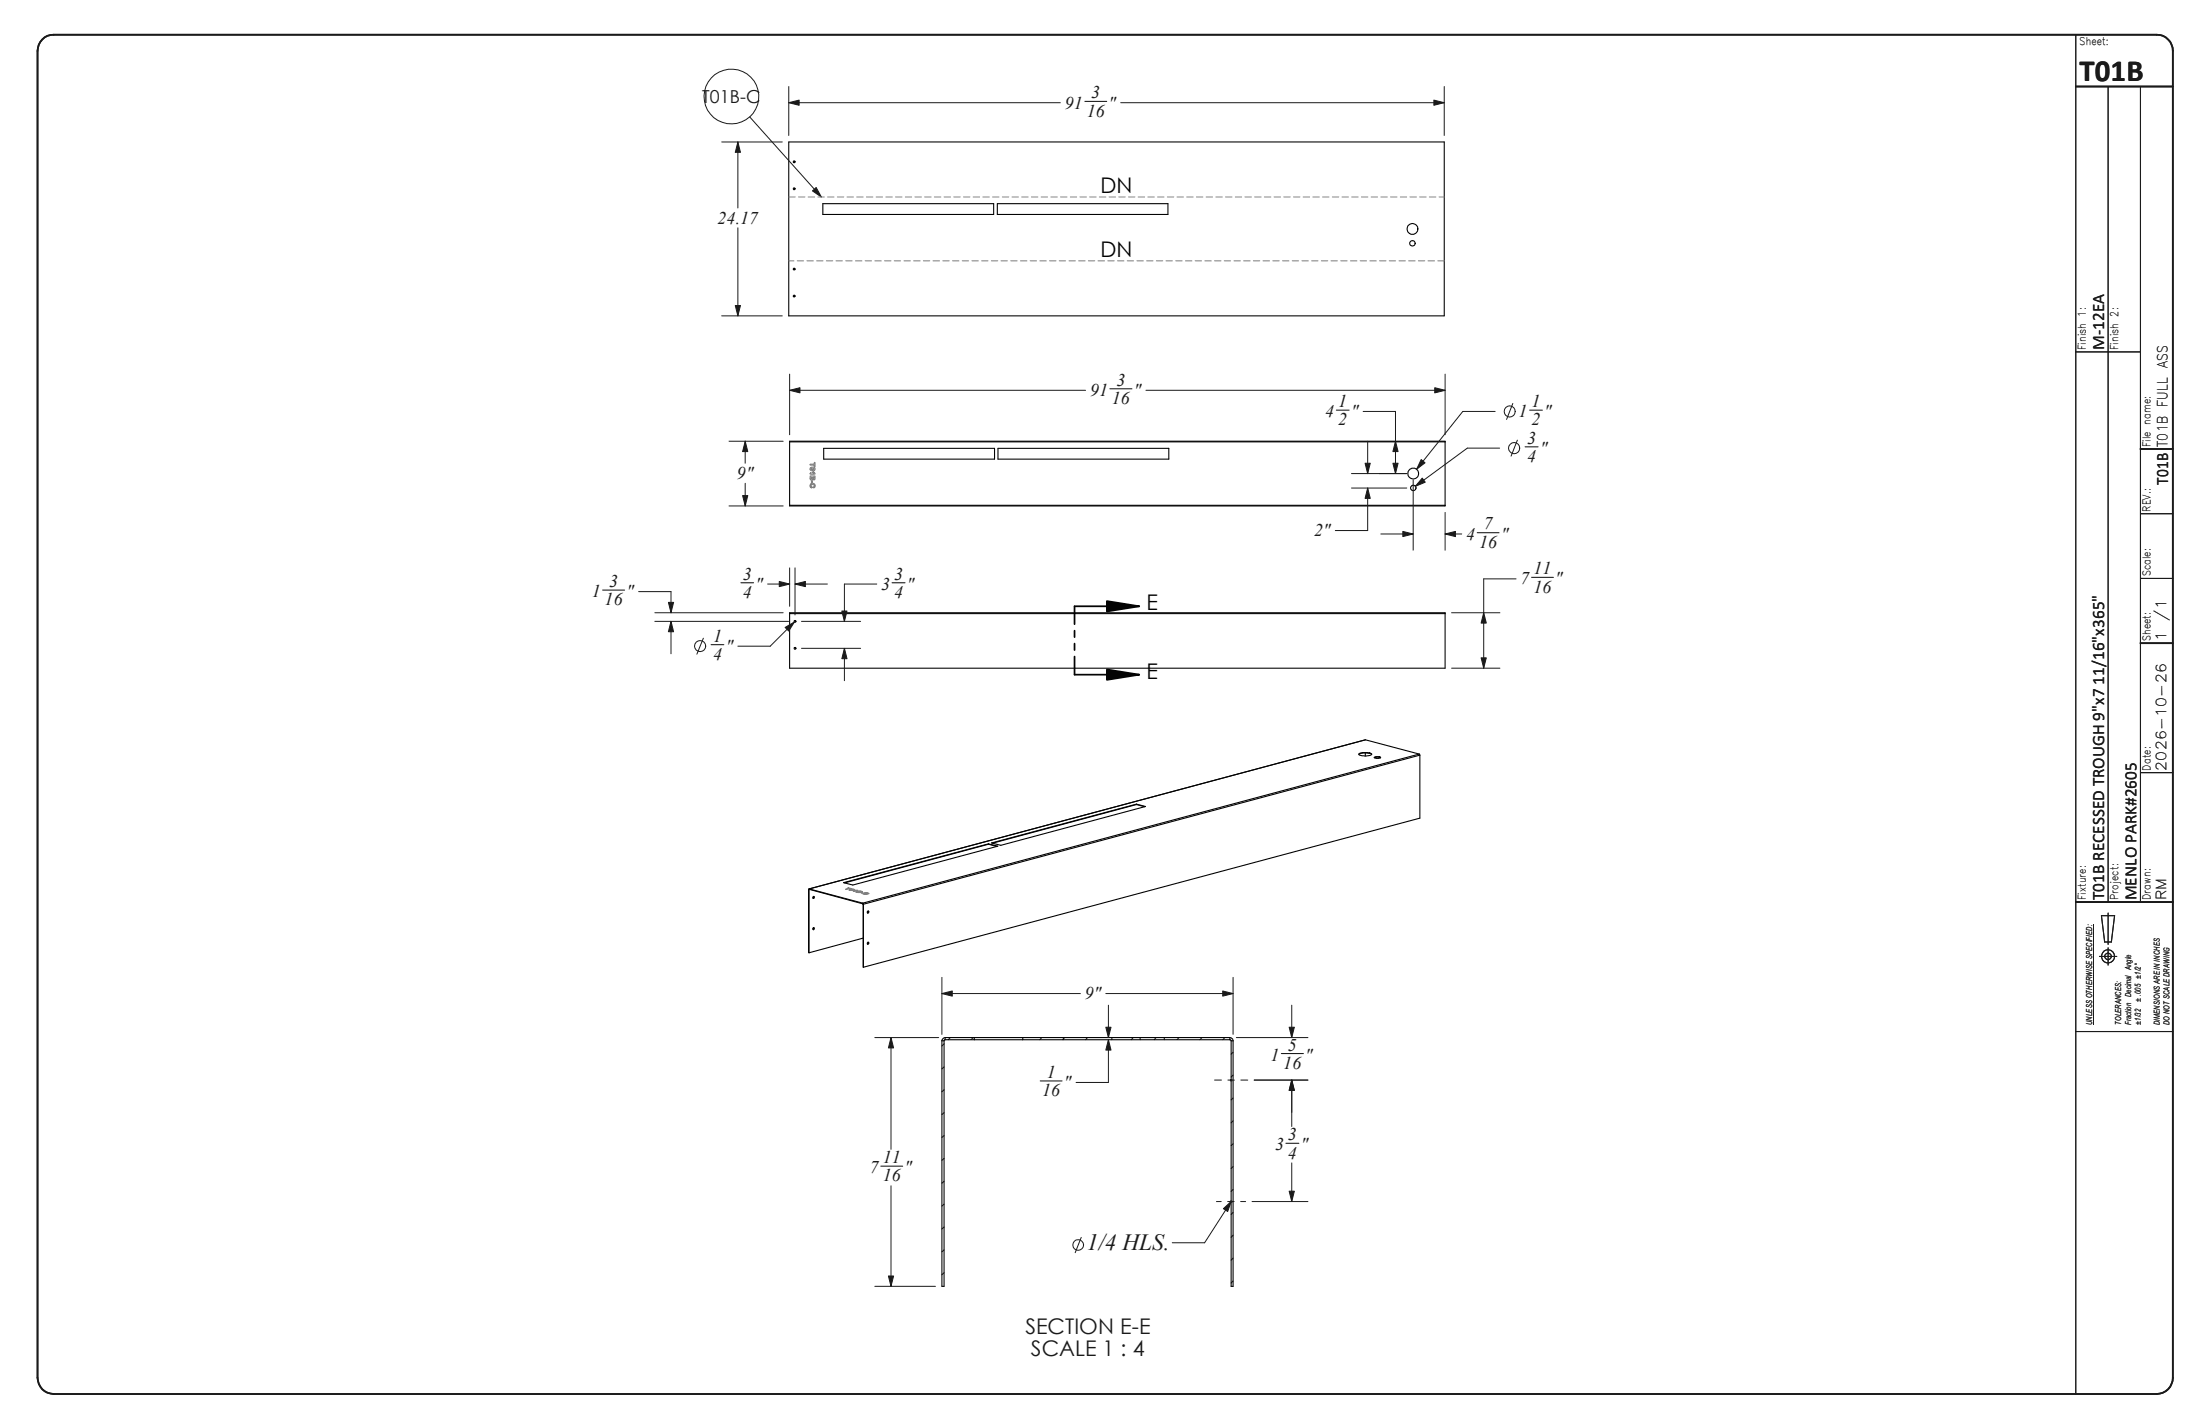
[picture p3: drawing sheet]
<svg xmlns="http://www.w3.org/2000/svg" width="432mm" height="279mm" viewBox="0 0 432 279" stroke-linecap="round" stroke-linejoin="round" font-family="sans-serif">
<path d="M8.3 7.7a2.82 2.82 0 0 1 2.2-.9h412.8a3.2 3.2 0 0 1 3.2 3.2v260.3a3.2 3.2 0 0 1-3.2 3.2h-412.8a3.2 3.2 0 0 1-3.1-3.2v-260.3a3.2 3.2 0 0 1 .9-2.3zM407.4 17h19.1M420.1 88.1h6.4M420.1 126.2h6.4M407.4 177h19.1" fill="none" stroke="#191924" stroke-width=".34"/>
<g fill="none" stroke="#191924" stroke-width=".21">
<path d="M212.9 19.9h4.3M407.4 6.8v266.7M413.8 17v160M420.1 17v160M217.8 76.3h4.4M407.4 69h12.7M262.3 80.5h2.5M299.3 87.7h2.6M300.2 80.5h2.5M118.3 115.8h4.3M145.4 114.3h2.5M175.1 114.3h2.5"/>
<path d="M289.9 104.5h4.3M300.6 113.3h4.3M420.1 100.8h6.4M420.1 113.5h6.4M139.6 126.5h2.5M420.1 151.6h6.4M407.4 177h19.1M412.5 179.7h2.5l-.6 5.1h-1.3zM413.8 179.2v6.1M412.1 187.7h3.4M413.8 186v3.4M204.2 212.1h4.2"/>
<path d="M251.5 206.7h4.3M407.4 202.4h19.1M172.9 228.8h4.3M252.4 224.3h2.5"/>
<circle cx="413.7" cy="187.6" r="1.3"/>
<circle cx="413.8" cy="187.7" r=".64"/>
</g>
<g fill="none" stroke="#191924" stroke-width=".2">
<path d="M154.8 17v9.6M283.5 17v9.6M141.6 27.9h11.9M144.8 27.9v12.9M147.2 22.9l14 15.8M154.8 20.2h53.3M220 20.2h63.5M144.8 44.7v17.3M141.6 62h11.9M155 73.4v11.9M155 76.6h58.1M224.9 76.6h58.7"/>
<path d="M283.6 73.4v11.9M296.9 79.2l-1.2 3.1M143.1 86.6h10.6M143.1 99.3h10.6M146.3 86.6v4.3M146.3 94.8v4.5M265.3 92.9h10.8M265.3 95.8h10.8M267.5 80.7h6.4v12.2M268.4 95.8v8.3h-6.3M268.4 86.6v6.3M277.4 94.2v13.7"/>
<path d="M293.5 80.7h-6.4l-9.1 11.4M294.3 87.9h-6.3l-10.2 7.5M297.8 86.4l-1.2 3.1M125.3 116.1h6.4v4.1M150.7 114.6h4.3M155 111.4v7.6M156 114.6h6.4M156 111.4v9.2M172.1 114.6h-6.4v7.3M271 104.8h6.4M283.6 104.8h3.3M283.6 100.5v7.4"/>
<path d="M297.6 113.6h-6.4v17.5M128.5 120.2h25.2M128.5 121.9h26.3M131.7 121.9v6.4M138 125.2l-1.2 3.2M155.9 122l-4.7 4.8h-6.4M157.3 127.2h11.6M157.3 121.9h11.6M165.7 127.2v6.4M284.9 131.1h9.5M284.9 120.2h9.5M184.9 194.9h27.1"/>
<path d="M184.9 191.8v11.1M217 194.9h25M217.6 197.2v6.4M242 191.8v11.1M253.5 197.2v6.4M410.9 181.4v19.7M171.7 203.6h12.5M174.9 203.6v21.9M185.3 204.8l-.4 .4M185.3 209.3l-.4 .4M185.3 213.8l-.4 .4M185.3 218.3l-.4 .4"/>
<path d="M186.5 203.6l-.4 .4M191 203.6l-.4 .4M204.5 203.6l-.4 .4M209 203.6l-.4 .4M213.4 203.6l-.3 .4M217.6 204v8.4h-6.4M222.4 203.6l-.4 .4M226.9 203.6l-.4 .4M231.4 203.6l-.4 .4M235.9 203.6l-.4 .4M238.4 211.9h1.3M240.4 203.6l-.4 .4"/>
<path d="M241 211.9h1.3M241.5 211.8l.3 .3M241.6 211.8v.3M241.8 211.8l-.3 .3M242 206.5l-.4 .3M242 210.9l-.4 .4M242 215.4l-.4 .4M242 219.9l-.4 .4M242.7 203.6h14M243.5 211.9h1.4M246.2 211.9h10.5M253.5 211.9v9.1"/>
<path d="M174.9 232.7v19.7M185.3 222.8l-.4 .4M185.3 227.3l-.4 .4M185.3 231.8l-.4 .4M185.3 236.3l-.4 .3M238.8 235.8h.9M241 235.8h1.2M241.5 235.6l.3 .3M241.6 235.6v.3M241.6 235.8l-5.2 8h-6.3M241.8 235.6l-.3 .3M242 224.4l-.4 .4"/>
<path d="M242 228.9l-.4 .4M242 233.4l-.4 .4M242 237.9l-.4 .4M243.5 235.8h1M245.7 235.8h11M253.5 228.2v7.6M171.7 252.4h11.9M185.3 240.7l-.4 .4M185.3 245.2l-.4 .4M185.3 249.7l-.4 .4M212.2 242.8l-1.2 3M242 242.4l-.4 .4"/>
<path d="M242 246.8l-.4 .5M242 251.3l-.4 .5"/>
<circle cx="143.6" cy="18.9" r="5.4"/>
<circle cx="296.3" cy="80.7" r="1.09"/>
<circle cx="297.2" cy="87.9" r="1.09"/>
<circle cx="137.4" cy="126.8" r="1.09"/>
<circle cx="211.6" cy="244.3" r="1.07"/>
</g>
<g fill="none" stroke="#000" stroke-width=".21">
<path d="M154.8 27.9h128.7v34.1h-128.7zM161.5 40h33.5v2.1h-33.5zM195.7 40h33.5v2.1h-33.5zM155 99.1v.2h128.6v-.2M155 86.7v-.1h128.6v.1M155 86.7h128.6M155 99.1h128.6M155 86.7v12.4M161.7 88h33.5v2.1h-33.5zM195.9 88h33.5v2.1h-33.5zM283.6 86.7v12.4M155 120.4v-.2h128.6v.2"/>
<path d="M155 120.4v10.7h128.6v-10.7M155 120.4h128.6M223.1 157.9l-28.3 7.5M223.1 157.8v.1M223.1 157.9l1.6 .4M266.7 148a2.78 2.78 0 0 1 2.5 0M266.7 147.9a2.92 2.92 0 0 1 2.5 .1 2.55 2.55 0 0 1-2.5 0zM268 145.2l-109.2 29.2M268 147.7v.6M269.7 148.5h1l.3 .1a1.1 1.1 0 0 1-1.3 0zM271 148.7l-.8-.2-.5 .2M278.6 148l.1 .2"/>
<path d="M278.6 148l-109.3 29.2M278.6 148l-10.6-2.8-109.2 29.2M278.7 148.2l-109.2 29.2M278.7 148.2v12.3l-109.2 29.3v-12.4M158.7 174.5h.2M158.7 174.5l.1 12.4M158.8 174.5v12.4M158.8 174.4l-.1 .1M158.8 174.4l10.5 2.9M158.8 174.4l10.5 2.8M159.7 175.9l.1 .1-.2 .3M165.6 173.2l28.4-7.6 1.8 .4-28.4 7.7z"/>
<path d="M169.3 177.2l.2 .2M169.3 177.3l.1 12.5M169.3 177.2v.1M170.4 178.7v.3l-.1 .2M194 165.6v.1M194 165.7l-28.2 7.5M194 165.7l1.6 .4M194.6 165.4l28.5-7.6 1.7 .4-28.4 7.7zM159.7 182l.1 .2-.2 .2M169.4 184.1l-10.6 2.8M170.4 184.9v.2l-.1 .2M185.1 203.8l.4-.2h55.9a.65 .65 0 0 1 .6 .6v48.2h-.4v-48.4h-56.1l-.2 .1v48.3h-.4v-48.3z"/>
<path d="M191.2 203.6v.4M200.7 203.6v.4"/>
<circle cx="155.9" cy="37" r=".18"/>
<circle cx="155.9" cy="31.7" r=".18"/>
<circle cx="155.9" cy="58.1" r=".17"/>
<circle cx="155.9" cy="52.8" r=".17"/>
<circle cx="277.2" cy="47.7" r=".52"/>
<circle cx="277.2" cy="44.9" r="1.06"/>
<circle cx="277.4" cy="92.9" r="1.06"/>
<circle cx="277.4" cy="95.7" r=".53"/>
<circle cx="156" cy="127.2" r=".18"/>
<circle cx="156" cy="121.9" r=".18"/>
<circle cx="159.7" cy="176.1" r=".18"/>
<circle cx="170.4" cy="179" r=".18"/>
<circle cx="159.7" cy="182.2" r=".19"/>
<circle cx="170.3" cy="185.1" r=".17"/>
</g>
<g fill="none" stroke="#808080" stroke-width=".2">
<path d="M154.8 38.7h1.3M156.7 38.7h1.3M158.6 38.7h1.3M160.5 38.7h1.3M162.4 38.7h1.3M164.3 38.7h1.3M166.2 38.7h1.3M168.1 38.7h1.3M170.1 38.7h1.2M172 38.7h1.2M173.9 38.7h1.2M175.8 38.7h1.2"/>
<path d="M177.7 38.7h1.2M179.6 38.7h1.2M181.5 38.7h1.3M183.4 38.7h1.3M185.3 38.7h1.3M187.2 38.7h1.3M189.1 38.7h1.3M191 38.7h1.3M192.9 38.7h1.3M194.8 38.7h1.3M196.7 38.7h1.3M198.6 38.7h1.3"/>
<path d="M200.5 38.7h1.3M202.4 38.7h1.3M204.3 38.7h1.3M206.2 38.7h1.3M208.2 38.7h1.2M210.1 38.7h1.2M212 38.7h1.2M213.9 38.7h1.2M215.8 38.7h1.2M217.7 38.7h1.2M219.6 38.7h1.3M221.5 38.7h1.3"/>
<path d="M223.4 38.7h1.3M225.3 38.7h1.3M227.2 38.7h1.3M229.1 38.7h1.3M231 38.7h1.3M232.9 38.7h1.3M234.8 38.7h1.3M236.7 38.7h1.3M238.6 38.7h1.3M240.5 38.7h1.3M242.4 38.7h1.3M244.3 38.7h1.3"/>
<path d="M246.3 38.7h1.2M248.2 38.7h1.2M250.1 38.7h1.2M252 38.7h1.2M253.9 38.7h1.2M255.8 38.7h1.2M257.7 38.7h1.3M259.6 38.7h1.3M261.5 38.7h1.3M263.4 38.7h1.3M265.3 38.7h1.3M267.2 38.7h1.3"/>
<path d="M269.1 38.7h1.3M271 38.7h1.3M272.9 38.7h1.3M274.8 38.7h1.3M276.7 38.7h1.3M278.6 38.7h1.3M280.5 38.7h1.3M282.4 38.7h1.1M154.8 51.2h1M156.5 51.2h1.2M158.4 51.2h1.2M160.3 51.2h1.2"/>
<path d="M162.2 51.2h1.2M164.1 51.2h1.3M166 51.2h1.3M167.9 51.2h1.3M169.8 51.2h1.3M171.7 51.2h1.3M173.6 51.2h1.3M175.5 51.2h1.3M177.4 51.2h1.3M179.3 51.2h1.3M181.2 51.2h1.3M183.1 51.2h1.3"/>
<path d="M185 51.2h1.3M186.9 51.2h1.3M188.8 51.2h1.3M190.8 51.2h1.2M192.7 51.2h1.2M194.6 51.2h1.2M196.5 51.2h1.2M198.4 51.2h1.2M200.3 51.2h1.2M202.2 51.2h1.3M204.1 51.2h1.3M206 51.2h1.3"/>
<path d="M207.9 51.2h1.3M209.8 51.2h1.3M211.7 51.2h1.3M213.6 51.2h1.3M215.5 51.2h1.3M217.4 51.2h1.3M219.3 51.2h1.3M221.2 51.2h1.3M223.1 51.2h1.3M225 51.2h1.3M226.9 51.2h1.3M228.9 51.2h1.2"/>
<path d="M230.8 51.2h1.2M232.7 51.2h1.2M234.6 51.2h1.2M236.5 51.2h1.2M238.4 51.2h1.2M240.3 51.2h1.3M242.2 51.2h1.3M244.1 51.2h1.3M246 51.2h1.3M247.9 51.2h1.3M249.8 51.2h1.3M251.7 51.2h1.3"/>
<path d="M253.6 51.2h1.3M255.5 51.2h1.3M257.4 51.2h1.3M259.3 51.2h1.3M261.2 51.2h1.3M263.1 51.2h1.3M265 51.2h1.3M267 51.2h1.2M268.9 51.2h1.2M270.8 51.2h1.2M272.7 51.2h1.2M274.6 51.2h1.2"/>
<path d="M276.5 51.2h1.2M278.4 51.2h1.3M280.3 51.2h1.3M282.2 51.2h1.3M159 92.9l.7-.1-.1-.1 .1-.2 .3 .5h-.9zM159 91.1h.8v-.3l.1-.1 .1 .9-.2-.1v-.2h-.8zM159 93.4h1v.4a.26 .26 0 0 1-.1 .3 .26 .26 0 0 1-.4-.1v.1a.28 .28 0 0 1-.4 .1 .28 .28 0 0 1-.1-.4zM159.1 91.8l.5-.1a.4 .4 0 0 1 .4 .5 .4 .4 0 0 1-.7 .2 .35 .35 0 0 1-.3-.3 .35 .35 0 0 1 .1-.3zM159.1 95l.1-.1a.48 .48 0 0 1 .7 .1 .48 .48 0 0 1-.3 .7 .32 .32 0 0 0 .2-.4 .32 .32 0 0 0-.4-.2 .32 .32 0 0 0-.2 .3v.1a.16 .16 0 0 1 .2 0 .16 .16 0 0 1-.1 .3 .16 .16 0 0 1-.2-.1l-.1-.3zM159.1 92l.3-.1a.21 .21 0 0 1 .3-.1 .21 .21 0 0 1 0 .3l-.4 .1zM159.2 93.6h.2v.4h-.2zM159.3 94.3l.2 .1-.1 .3h-.1z"/>
<path d="M159.6 93.6h.2v.3h-.2zM165.9 174.5l.7-.2-.2-.1 .8 .2zM166.6 174.6l.6-.2 .5 .1-.4 .2h-.6zM166.9 174.6l.6-.1-.4 .2zM167.5 174.8l.5-.1h-.3h.7l-.7 .2zM167.9 175l.7-.2 .7 .2-.4 .1h-.6zM168.2 175h.5zM168.6 174.9l.4 .1zM169 175.1l.4 .1zM169.3 175.3l.3-.1 1 .1-.1 .1-.4-.2-.5 .1 .6 .2h-.7z"/>
</g>
<path d="M184.9 204.2h.4M185.5 203.6v.4M208.7 203.6v.4M218.2 203.6v.4M223.8 203.6v.4M228.5 203.6v.4M241.4 203.6v.4M241.6 204.2h.4" fill="none" stroke="#000" stroke-width=".2"/>
<g fill="#191924" stroke="#191924" stroke-width=".2">
<path d="M253.5 211.9l.5 2.1h-1z"/>
<path d="M253 233.7h1l-.5 2.1z"/>
<path d="M253 201.5h1l-.5 2.1z"/>
<path d="M156 114.6l2.1-.5v1z"/>
<path d="M291.2 120.2l.5 2.1h-1z"/>
<path d="M154.1 123.1l1.8-1.1-1.1 1.8z"/>
<path d="M290.7 129.1h1l-.5 2z"/>
<path d="M153 114.1l2 .5-2 .5z"/>
<path d="M165.7 127.2l.5 2h-1z"/>
<path d="M165.2 119.9h1l-.5 2z"/>
<path d="M131.2 118.2h1l-.5 2z"/>
<path d="M131.7 121.9l.5 2.1h-1z"/>
<path d="M154.8 20.2l2-.6v1.1z"/>
<path d="M144.8 27.9l.5 2h-1z"/>
<path d="M144.3 59.9h1l-.5 2.1z"/>
<path d="M281.4 19.6l2.1 .6-2.1 .5z"/>
<path d="M159.5 37.5l.7-.7 1 1.9z"/>
<path d="M146.3 86.6l.5 2h-1z"/>
<path d="M145.8 97.2h1l-.5 2.1z"/>
<path d="M283.6 104.8l2.1-.5v1z"/>
<path d="M275.3 104.3l2.1 .5-2.1 .5z"/>
<path d="M281.6 76.1l2 .5-2 .5z"/>
<path d="M278.9 90.2l.8 .6-1.7 1.3z"/>
<path d="M279.1 93.8l.6 .8-1.9 .8z"/>
<path d="M155 76.6l2-.5v1z"/>
<path d="M273.4 90.9h1l-.5 2z"/>
<path d="M273.9 86.6l.5 2h-1z"/>
<path d="M268.4 95.8l.5 2h-1z"/>
<path d="M267.9 90.9h1l-.5 2z"/>
<path d="M174.4 250.4h1l-.5 2z"/>
<path d="M217 201.5h1.1l-.5 2.1z"/>
<path d="M184.9 194.9l2-.5v1.1z"/>
<path d="M240 194.4l2 .5-2 .6z"/>
<path d="M217.6 204l.5 2h-1.1z"/>
<path d="M174.9 203.6l.5 2h-1z"/>
<path d="M240.1 237.2l1.5-1.4-.6 1.9z"/>
</g>
<path d="M223.6 119h-12.7v3.5M210.9 128.8v3.6h12.7M210.9 123.7v1.3M210.9 126.3v1.3" fill="none" stroke="#000" stroke-width=".34"/>
<path d="M217.3 117.9l6.3 1.1-6.3 1zM217.3 131.4l6.3 1-6.3 1z" fill="#000" stroke="#000" stroke-width=".34"/>
<text font-size="6" fill="#191924" x="408.2" y="16">T01B</text>
<text font-size="4.6" fill="#191924" x="213.3" y="245.3">1/4 HLS.</text>
<g font-size="4.2">
<text x="216" y="37.8">DN</text>
<text x="216" y="50.3">DN</text>
<text x="225" y="119.8">E</text>
<text x="225" y="133.2">E</text>
</g>
<g font-size="4.2" fill="#191924">
<text x="201.3" y="261.8">SECTION E-E</text>
<text x="202.4" y="266">SCALE 1 : 4</text>
</g>
<g font-size="3.5" fill="#191924">
<text x="137.8" y="20.2">T01B-C</text>
<text x="209" y="21.3">91</text>
<text x="213.3" y="22.9">16</text>
<text x="214.2" y="19.3">3</text>
<text x="217.6" y="21.3">&quot;</text>
<text x="140.8" y="43.9">24.17</text>
<text x="213.9" y="77.7">91</text>
<text x="219.1" y="75.7">3</text>
<text x="222.5" y="77.7">&quot;</text>
<text x="218.2" y="79.3">16</text>
<text x="260.1" y="81.8">4</text>
<text x="262.7" y="83.4">2</text>
<text x="262.7" y="79.8">1</text>
<text x="265.2" y="81.8">&quot;</text>
<text x="298.1" y="81.8">1</text>
<text x="300.6" y="83.4">2</text>
<text x="300.6" y="79.8">1</text>
<text x="303.1" y="81.8">&quot;</text>
<text x="299.7" y="87">3</text>
<text x="302.3" y="89">&quot;</text>
<text x="144.6" y="94">9&quot;</text>
<text x="299.7" y="90.6">4</text>
<text x="257.9" y="105.2">2&quot;</text>
<text x="287.8" y="105.9">4</text>
<text x="290.3" y="107.5">16</text>
<text x="291.2" y="103.9">7</text>
<text x="294.6" y="105.9">&quot;</text>
<text x="145.8" y="113.7">3</text>
<text x="175.5" y="113.7">3</text>
<text x="301" y="112.7">11</text>
<text x="116.2" y="117.2">1</text>
<text x="118.7" y="118.8">16</text>
<text x="119.5" y="115.2">3</text>
<text x="123" y="117.2">&quot;</text>
<text x="145.8" y="117.3">4</text>
<text x="148.3" y="115.7">&quot;</text>
<text x="173" y="115.7">3</text>
<text x="175.5" y="117.3">4</text>
<text x="178" y="115.7">&quot;</text>
<text x="298.4" y="114.7">7</text>
<text x="301" y="116.3">16</text>
<text x="305.3" y="114.7">&quot;</text>
<text x="140" y="125.9">1</text>
<text x="140" y="129.5">4</text>
<text x="142.5" y="127.9">&quot;</text>
<text x="212.9" y="196">9&quot;</text>
<text x="249.4" y="208.1">1</text>
<text x="251.9" y="209.7">16</text>
<text x="252.8" y="206.1">5</text>
<text x="256.2" y="208.1">&quot;</text>
<text x="204.6" y="215.1">16</text>
<text x="205.4" y="211.5">1</text>
<text x="208.8" y="213.5">&quot;</text>
<text x="250.3" y="225.7">3</text>
<text x="252.8" y="223.7">3</text>
<text x="252.8" y="227.3">4</text>
<text x="255.3" y="225.7">&quot;</text>
<text x="170.7" y="230.2">7</text>
<text x="173.3" y="228.2">11</text>
<text x="173.3" y="231.8">16</text>
<text x="177.5" y="230.2">&quot;</text>
</g>
<g font-size="3.4" fill="#191924">
<text x="413" y="68.7" transform="rotate(-90 413 68.7)">M-12EA</text>
<text x="425.6" y="95.1" transform="rotate(-90 425.6 95.1)">T01B</text>
<text x="413" y="176.6" transform="rotate(-90 413 176.6)">T01B RECESSED TROUGH 9&quot;x7 11/16&quot;x365&quot;</text>
<text x="419.3" y="176.6" transform="rotate(-90 419.3 176.6)">MENLO PARK#2605</text>
</g>
<g font-size="2.8" fill="#191924">
<text x="425.2" y="125.8" transform="rotate(-90 425.2 125.8)">1</text>
<text x="425.2" y="121.8" transform="rotate(-90 425.2 121.8)">/1</text>
</g>
<g font-size="2.7" fill="#191924">
<text x="425.4" y="87.7" transform="rotate(-90 425.4 87.7)">T01B FULL ASS</text>
<text x="425.2" y="151.2" transform="rotate(-90 425.2 151.2)">2026-10-26</text>
<text x="425.2" y="176.6" transform="rotate(-90 425.2 176.6)">RM</text>
</g>
<g font-size="2.1" fill="#191924">
<text x="408.2" y="8.8">Sheet:</text>
<text x="409.4" y="68.7" transform="rotate(-90 409.4 68.7)">Finish 1:</text>
<text x="415.8" y="68.7" transform="rotate(-90 415.8 68.7)">Finish 2:</text>
<text x="422.1" y="87.7" transform="rotate(-90 422.1 87.7)">File name:</text>
<text x="422.1" y="100.4" transform="rotate(-90 422.1 100.4)">REV.:</text>
<text x="422.1" y="113.1" transform="rotate(-90 422.1 113.1)">Scale:</text>
<text x="422.1" y="125.8" transform="rotate(-90 422.1 125.8)">Sheet:</text>
<text x="422.1" y="151.2" transform="rotate(-90 422.1 151.2)">Date:</text>
<text x="409.4" y="176.6" transform="rotate(-90 409.4 176.6)">Fixture:</text>
<text x="415.8" y="176.6" transform="rotate(-90 415.8 176.6)">Project:</text>
<text x="422.1" y="176.6" transform="rotate(-90 422.1 176.6)">Drawn:</text>
</g>
<g font-size="1.6" fill="#191924">
<text x="420.2" y="196.6" transform="rotate(-90 420.2 196.6)">± .005 ±1/2°</text>
<text x="410.6" y="201.1" transform="rotate(-90 410.6 201.1)">UNLESS OTHERWISE SPECIFIED:</text>
<text x="416.4" y="201.1" transform="rotate(-90 416.4 201.1)">TOLERANCES:</text>
<text x="418.3" y="201.1" transform="rotate(-90 418.3 201.1)">Fraction Decimal Angle</text>
<text x="420.2" y="201.1" transform="rotate(-90 420.2 201.1)">±1/32</text>
<text x="423.9" y="201.1" transform="rotate(-90 423.9 201.1)">DIMENSIONS ARE IN INCHES</text>
<text x="425.8" y="201.1" transform="rotate(-90 425.8 201.1)">DO NOT SCALE DRAWING</text>
</g>
</svg>
